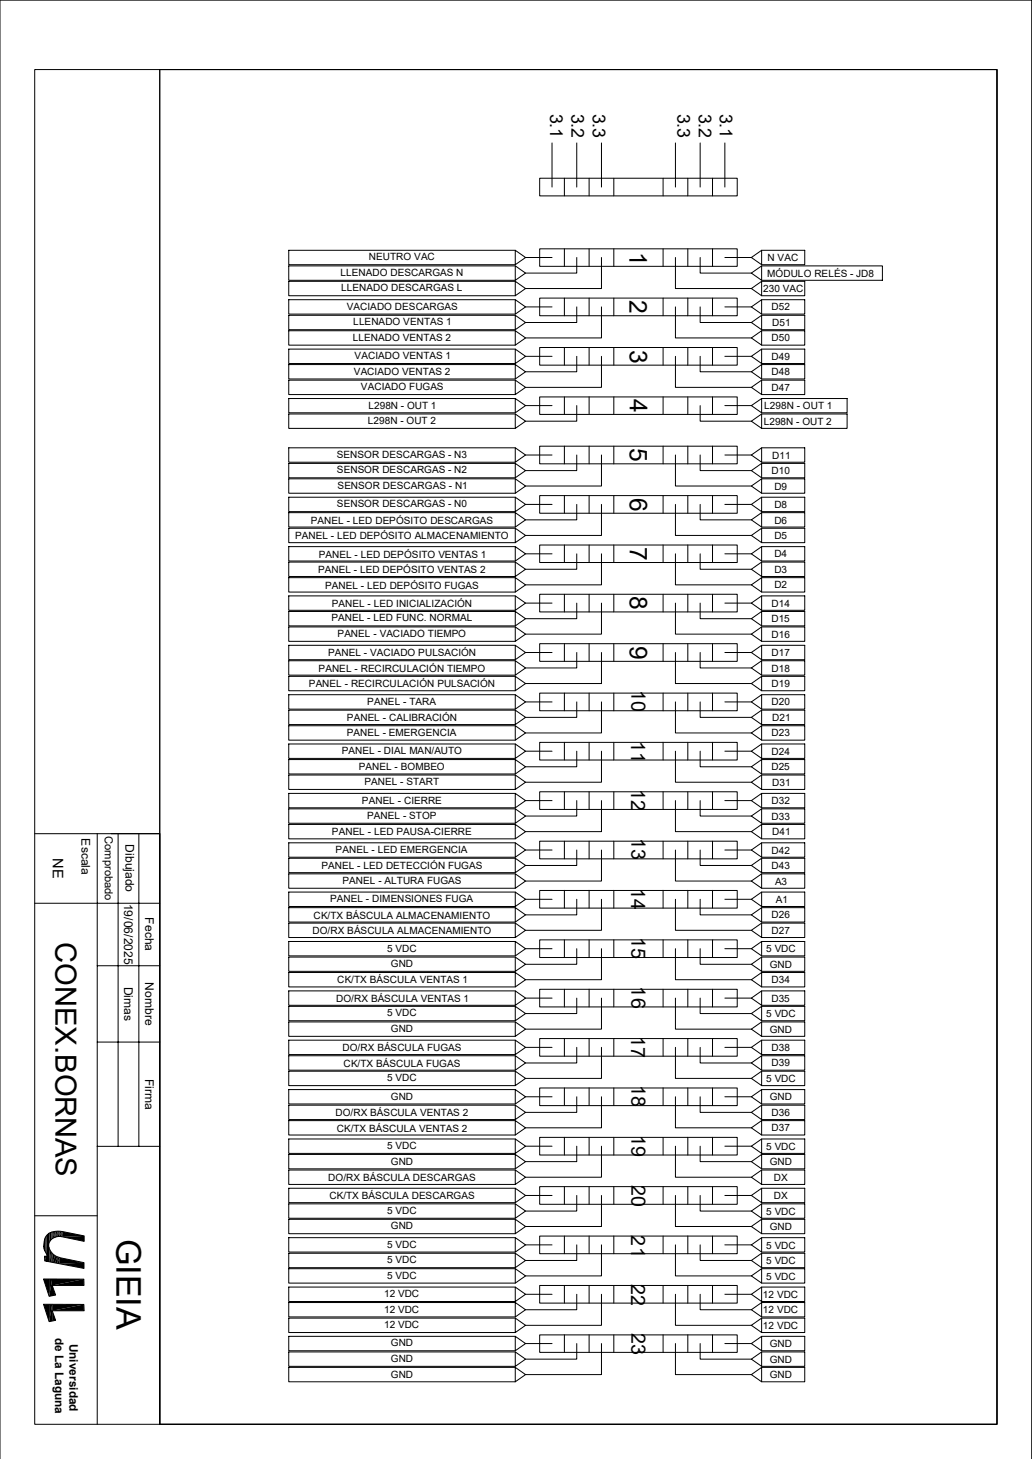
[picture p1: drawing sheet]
<svg xmlns="http://www.w3.org/2000/svg" width="297mm" height="420mm" viewBox="0 0 297 420" stroke-linecap="round" stroke-linejoin="round" font-family="sans-serif">
<g fill="none" stroke="#000" stroke-width=".29">
<path d="M10 20h276.9v390h-276.9zM46 20h240.9v390h-240.9zM155.3 51.3h56.9v5.1h-56.9zM158.9 41.1v12.7M162.4 51.3v5.1M166 41.1v12.7M169.5 51.3v5.1M173.1 41.1v12.7M176.7 51.3v5.1M190.8 51.3v5.1M194.4 41.1v12.7M198 51.3v5.1"/>
<path d="M201.5 41.1v12.7M205.1 51.3v5.1M208.6 41.1v12.7M148.3 72.1l3 2-3 2.1zM148.3 76.5l3 2.1-3 2.1zM148.3 72.1h-65.2v4.1h65.2M148.3 76.5h-65.2v4.2h65.2M151.3 74.1h7.6M155.3 71.6h56.9v5.1h-56.9zM162.4 71.6v5.1M166 74.1v4.5h-14.7M169.5 71.6v5.1"/>
<path d="M173.1 74.1v9h-21.8M176.7 71.6v5.1M190.8 71.6v5.1M194.4 74.1v9h21.8M198 71.6v5.1M201.5 74.1v4.5h14.7M205.1 71.6v5.1M208.6 74.1h7.6M216.2 74.1l3-2v4.1zM216.2 78.6l3-2.1v4.2zM219.2 72.1h12.4v4.1h-12.4M219.2 76.5h34.8v4.2h-34.8"/>
<path d="M148.3 81l3 2.1-3 2zM148.3 86.3l3 2-3 2.1zM148.3 90.8l3 2-3 2.1zM148.3 95.2l3 2.1-3 2.1zM148.3 81h-65.2v4.1h65.2M148.3 86.3h-65.2v4.1h65.2M148.3 90.8h-65.2v4.1h65.2M148.3 95.2h-65.2v4.2h65.2M151.3 88.3h7.6M155.3 85.8h56.9v5.1h-56.9zM162.4 85.8v5.1M166 88.3v4.5h-14.7"/>
<path d="M169.5 85.8v5.1M173.1 88.3v9h-21.8M176.7 85.8v5.1M190.8 85.8v5.1M194.4 88.3v9h21.8M198 85.8v5.1M201.5 88.3v4.5h14.7M205.1 85.8v5.1M208.6 88.3h7.6M216.2 83.1l3-2.1v4.1zM216.2 88.3l3-2v4.1zM216.2 92.8l3-2v4.1z"/>
<path d="M216.2 97.3l3-2.1v4.2zM219.2 86.3h12.4v4.1h-12.4M219.2 95.2h12.4v4.2h-12.4M219.2 81h12.4v4.1h-12.4M219.2 90.8h12.4v4.1h-12.4M148.3 100.5l3 2.1-3 2zM148.3 104.9l3 2.1-3 2.1zM148.3 109.4l3 2.1-3 2.1zM148.3 114.7l3 2.1-3 2zM148.3 119.2l3 2-3 2.1zM148.3 100.5h-65.2v4.1h65.2M148.3 104.9h-65.2v4.2h65.2"/>
<path d="M148.3 109.4h-65.2v4.2h65.2M148.3 114.7h-65.2v4.1h65.2M148.3 119.2h-65.2v4.1h65.2M151.3 102.6h7.6M151.3 116.8h7.6M155.3 100h56.9v5.1h-56.9zM155.3 114.3h56.9v5h-56.9zM162.4 100v5.1M162.4 114.3v5M166 102.6v4.4h-14.7M166 116.8v4.4h-14.7M169.5 100v5.1"/>
<path d="M169.5 114.3v5M173.1 102.6v8.9h-21.8M176.7 100v5.1M176.7 114.3v5M190.8 100v5.1M190.8 114.3v5M194.4 102.6v8.9h21.8M198 100v5.1M198 114.3v5M201.5 116.8v4.4h14.7M201.5 102.6v4.4h14.7M205.1 100v5.1"/>
<path d="M205.1 114.3v5M208.6 116.8h7.6M208.6 102.6h7.6M216.2 102.6l3-2.1v4.1zM216.2 107l3-2.1v4.2zM216.2 111.5l3-2.1v4.2zM216.2 116.8l3-2.1v4.1zM219.2 100.5h12.4v4.1h-12.4M219.2 104.9h12.4v4.2h-12.4M219.2 109.4h12.4v4.2h-12.4M219.2 114.7h24.6v4.1h-24.6M219.2 119.2h24.6v4.1h-24.6"/>
<path d="M148.3 128.9l3 2.1-3 2.1zM148.3 133.4l3 2.1-3 2zM148.3 137.8l3 2.1-3 2.1zM148.3 128.9h-65.2v4.2h65.2M148.3 133.4h-65.2v4.1h65.2M148.3 137.8h-65.2v4.2h65.2M151.3 131h7.6M155.3 128.4h56.9v5.1h-56.9zM162.4 128.4v5.1M166 131v4.5h-14.7M169.5 128.4v5.1M173.1 131v8.9h-21.8"/>
<path d="M176.7 128.4v5.1M190.8 128.4v5.1M194.4 131v8.9h21.8M198 128.4v5.1M201.5 131v4.5h14.7M205.1 128.4v5.1M208.6 131h7.6M216.2 121.2l3-2v4.1zM216.2 131l3-2.1v4.2zM216.2 135.5l3-2.1v4.1zM216.2 139.9l3-2.1v4.2zM219.2 128.9h12.4v4.2h-12.4"/>
<path d="M219.2 133.4h12.4v4.1h-12.4M219.2 137.8h12.4v4.2h-12.4M148.3 143.1l3 2.1-3 2.1zM148.3 147.6l3 2-3 2.1zM148.3 152.1l3 2-3 2.1zM148.3 157.4l3 2-3 2.1zM148.3 143.1h-65.2v4.2h65.2M148.3 147.6h-65.2v4.1h65.2M148.3 152.1h-65.2v4.1h65.2M148.3 157.4h-65.2v4.1h65.2M151.3 145.2h7.6M151.3 159.4h7.6"/>
<path d="M155.3 142.7h56.9v5h-56.9zM155.3 156.9h56.9v5h-56.9zM162.4 142.7v5M162.4 156.9v5M166 145.2v4.4h-14.7M166 159.4v4.5h-14.7M169.5 142.7v5M169.5 156.9v5M173.1 145.2v8.9h-21.8M173.1 159.4v9h-21.8M176.7 142.7v5M176.7 156.9v5"/>
<path d="M190.8 142.7v5M190.8 156.9v5M194.4 145.2v8.9h21.8M194.4 159.4v9h21.8M198 142.7v5M198 156.9v5M201.5 145.2v4.4h14.7M201.5 159.4v4.5h14.7M205.1 142.7v5M205.1 156.9v5M208.6 145.2h7.6M208.6 159.4h7.6"/>
<path d="M216.2 145.2l3-2.1v4.2zM216.2 149.6l3-2v4.1zM216.2 154.1l3-2v4.1zM216.2 159.4l3-2v4.1zM219.2 143.1h12.4v4.2h-12.4M219.2 147.6h12.4v4.1h-12.4M219.2 152.1h12.4v4.1h-12.4M219.2 157.4h12.4v4.1h-12.4M148.3 161.8l3 2.1-3 2zM148.3 166.3l3 2.1-3 2zM148.3 171.5l3 2.1-3 2.1zM148.3 176l3 2.1-3 2.1z"/>
<path d="M148.3 161.8h-65.2v4.1h65.2M148.3 166.3h-65.2v4.1h65.2M148.3 171.5h-65.2v4.2h65.2M148.3 176h-65.2v4.2h65.2M151.3 173.6h7.6M155.3 171.1h56.9v5h-56.9zM162.4 171.1v5M166 173.6v4.5h-14.7M169.5 171.1v5M173.1 173.6v8.9h-21.8M176.7 171.1v5M190.8 171.1v5"/>
<path d="M194.4 173.6v8.9h21.8M198 171.1v5M201.5 173.6v4.5h14.7M205.1 171.1v5M208.6 173.6h7.6M216.2 163.9l3-2.1v4.1zM216.2 168.4l3-2.1v4.1zM216.2 173.6l3-2.1v4.2zM216.2 178.1l3-2.1v4.2zM219.2 161.8h12.4v4.1h-12.4M219.2 166.3h12.4v4.1h-12.4M219.2 171.5h12.4v4.2h-12.4"/>
<path d="M219.2 176h12.4v4.2h-12.4M148.3 180.5l3 2-3 2.1zM148.3 185.8l3 2-3 2.1zM148.3 190.2l3 2.1-3 2.1zM148.3 194.7l3 2.1-3 2zM148.3 200l3 2.1-3 2zM148.3 180.5h-65.2v4.1h65.2M148.3 185.8h-65.2v4.1h65.2M148.3 190.2h-65.2v4.2h65.2M148.3 194.7h-65.2v4.1h65.2M148.3 200h-65.2v4.1h65.2M151.3 187.8h7.6"/>
<path d="M155.3 185.3h56.9v5.1h-56.9zM155.3 199.5h56.9v5.1h-56.9zM162.4 185.3v5.1M162.4 199.5v5.1M166 187.8v4.5h-14.7M169.5 185.3v5.1M169.5 199.5v5.1M173.1 187.8v9h-21.8M176.7 185.3v5.1M176.7 199.5v5.1M190.8 185.3v5.1M190.8 199.5v5.1"/>
<path d="M194.4 187.8v9h21.8M198 185.3v5.1M198 199.5v5.1M201.5 187.8v4.5h14.7M205.1 185.3v5.1M205.1 199.5v5.1M208.6 187.8h7.6M216.2 182.5l3-2v4.1zM216.2 187.8l3-2v4.1zM216.2 192.3l3-2.1v4.2zM216.2 196.8l3-2.1v4.1zM219.2 180.5h12.4v4.1h-12.4"/>
<path d="M219.2 185.8h12.4v4.1h-12.4M219.2 190.2h12.4v4.2h-12.4M219.2 194.7h12.4v4.1h-12.4M219.2 200h12.4v4.1h-12.4M148.3 204.4l3 2.1-3 2.1zM148.3 208.9l3 2.1-3 2.1zM148.3 214.2l3 2-3 2.1zM148.3 218.7l3 2-3 2.1zM148.3 204.4h-65.2v4.2h65.2M148.3 208.9h-65.2v4.2h65.2M148.3 214.2h-65.2v4.1h65.2M148.3 218.7h-65.2v4.1h65.2"/>
<path d="M151.3 202.1h7.6M151.3 216.2h7.6M155.3 213.7h56.9v5.1h-56.9zM162.4 213.7v5.1M166 202.1v4.4h-14.7M166 216.2v4.5h-14.7M169.5 213.7v5.1M173.1 202.1v8.9h-21.8M173.1 216.2v9h-21.8M176.7 213.7v5.1M190.8 213.7v5.1M194.4 202.1v8.9h21.8"/>
<path d="M194.4 216.2v9h21.8M198 213.7v5.1M201.5 202.1v4.4h14.7M201.5 216.2v4.5h14.7M205.1 213.7v5.1M208.6 202.1h7.6M208.6 216.2h7.6M216.2 202.1l3-2.1v4.1zM216.2 206.5l3-2.1v4.2zM216.2 211l3-2.1v4.2zM216.2 216.2l3-2v4.1zM219.2 204.4h12.4v4.2h-12.4"/>
<path d="M219.2 208.9h12.4v4.2h-12.4M219.2 214.2h12.4v4.1h-12.4M219.2 218.7h12.4v4.1h-12.4M10 240h18M28 240v170M32 240h14v170v-170h-18M34 240v90M40 240v90M148.3 223.1l3 2.1-3 2zM148.3 228.4l3 2.1-3 2zM148.3 232.8l3 2.1-3 2.1zM148.3 237.3l3 2.1-3 2.1z"/>
<path d="M148.3 223.1h-65.2v4.1h65.2M148.3 228.4h-65.2v4.1h65.2M148.3 232.8h-65.2v4.2h65.2M148.3 237.3h-65.2v4.2h65.2M151.3 230.5h7.6M155.3 227.9h56.9v5.1h-56.9zM162.4 227.9v5.1M166 230.5v4.4h-14.7M169.5 227.9v5.1M173.1 230.5v8.9h-21.8M176.7 227.9v5.1M190.8 227.9v5.1"/>
<path d="M194.4 230.5v8.9h21.8M198 227.9v5.1M201.5 230.5v4.4h14.7M205.1 227.9v5.1M208.6 230.5h7.6M216.2 220.7l3-2v4.1zM216.2 225.2l3-2.1v4.1zM216.2 230.5l3-2.1v4.1zM216.2 234.9l3-2.1v4.2zM216.2 239.4l3-2.1v4.2zM219.2 223.1h12.4v4.1h-12.4M219.2 228.4h12.4v4.1h-12.4"/>
<path d="M219.2 232.8h12.4v4.2h-12.4M219.2 237.3h12.4v4.2h-12.4M148.3 242.6l3 2.1-3 2.1zM148.3 247.1l3 2-3 2.1zM148.3 251.5l3 2.1-3 2.1zM148.3 256.8l3 2.1-3 2zM148.3 242.6h-65.2v4.2h65.2M148.3 247.1h-65.2v4.1h65.2M148.3 251.5h-65.2v4.2h65.2M148.3 256.8h-65.2v4.1h65.2M151.3 244.7h7.6M151.3 258.9h7.6"/>
<path d="M155.3 242.1h56.9v5.1h-56.9zM155.3 256.3h56.9v5.1h-56.9zM162.4 242.1v5.1M162.4 256.3v5.1M166 244.7v4.4h-14.7M166 258.9v4.5h-14.7M169.5 242.1v5.1M169.5 256.3v5.1M173.1 244.7v8.9h-21.8M173.1 258.9v8.9h-21.8M176.7 242.1v5.1M176.7 256.3v5.1"/>
<path d="M190.8 242.1v5.1M190.8 256.3v5.1M194.4 244.7v8.9h21.8M194.4 258.9v8.9h21.8M198 242.1v5.1M198 256.3v5.1M201.5 244.7v4.4h14.7M201.5 258.9v4.5h14.7M205.1 242.1v5.1M205.1 256.3v5.1M208.6 244.7h7.6M208.6 258.9h7.6"/>
<path d="M216.2 244.7l3-2.1v4.2zM216.2 249.1l3-2v4.1zM216.2 253.6l3-2.1v4.2zM216.2 258.9l3-2.1v4.1zM219.2 256.8h12.4v4.1h-12.4M219.2 242.6h12.4v4.2h-12.4M219.2 247.1h12.4v4.1h-12.4M219.2 251.5h12.4v4.2h-12.4M10 260h36M28 278h18M148.3 261.3l3 2.1-3 2zM148.3 265.7l3 2.1-3 2.1z"/>
<path d="M148.3 271l3 2.1-3 2.1zM148.3 275.5l3 2.1-3 2zM148.3 280l3 2-3 2.1zM148.3 261.3h-65.2v4.1h65.2M148.3 265.7h-65.2v4.2h65.2M148.3 271h-65.2v4.2h65.2M148.3 275.5h-65.2v4.1h65.2M148.3 280h-65.2v4.1h65.2M151.3 273.1h7.6M155.3 270.6h56.9v5h-56.9zM162.4 270.6v5M166 273.1v4.5h-14.7"/>
<path d="M169.5 270.6v5M173.1 273.1v8.9h-21.8M176.7 270.6v5M190.8 270.6v5M194.4 273.1v8.9h21.8M198 270.6v5M201.5 273.1v4.5h14.7M205.1 270.6v5M208.6 273.1h7.6M216.2 263.4l3-2.1v4.1zM216.2 267.8l3-2.1v4.2zM216.2 273.1l3-2.1v4.2z"/>
<path d="M216.2 277.6l3-2.1v4.1zM219.2 265.7h12.4v4.2h-12.4M219.2 271h12.4v4.2h-12.4M219.2 275.5h12.4v4.1h-12.4M219.2 280h12.4v4.1h-12.4M219.2 261.3h12.4v4.1h-12.4M28 300h18M148.3 285.2l3 2.1-3 2.1zM148.3 289.7l3 2.1-3 2zM148.3 299.4l3 2.1-3 2.1zM148.3 294.2l3 2-3 2.1zM148.3 285.2h-65.2v4.2h65.2"/>
<path d="M148.3 289.7h-65.2v4.1h65.2M148.3 299.4h-65.2v4.2h65.2M148.3 294.2h-65.2v4.1h65.2M151.3 287.3h7.6M155.3 284.8h56.9v5.1h-56.9zM155.3 299h56.9v5h-56.9zM162.4 284.8v5.1M162.4 299v5M166 287.3v4.5h-14.7M169.5 284.8v5.1M169.5 299v5M173.1 287.3v8.9h-21.8"/>
<path d="M176.7 284.8v5.1M176.7 299v5M190.8 284.8v5.1M190.8 299v5M194.4 287.3v8.9h21.8M198 284.8v5.1M198 299v5M201.5 287.3v4.5h14.7M205.1 284.8v5.1M205.1 299v5M208.6 287.3h7.6M216.2 282l3-2v4.1z"/>
<path d="M216.2 287.3l3-2.1v4.2zM216.2 291.8l3-2.1v4.1zM216.2 296.2l3-2v4.1zM219.2 299.4h12.4v4.2h-12.4M219.2 289.7h12.4v4.1h-12.4M219.2 294.2h12.4v4.1h-12.4M219.2 285.2h12.4v4.2h-12.4M148.3 303.9l3 2.1-3 2.1zM148.3 308.4l3 2-3 2.1zM148.3 313.6l3 2.1-3 2.1zM148.3 318.1l3 2.1-3 2.1zM148.3 303.9h-65.2v4.2h65.2"/>
<path d="M148.3 308.4h-65.2v4.1h65.2M148.3 313.6h-65.2v4.2h65.2M148.3 318.1h-65.2v4.2h65.2M151.3 301.5h7.6M151.3 315.7h7.6M155.3 313.2h56.9v5.1h-56.9zM162.4 313.2v5.1M166 301.5v4.5h-14.7M166 315.7v4.5h-14.7M169.5 313.2v5.1M173.1 301.5v8.9h-21.8M173.1 315.7v9h-21.8"/>
<path d="M176.7 313.2v5.1M190.8 313.2v5.1M194.4 301.5v8.9h21.8M194.4 315.7v9h21.8M198 313.2v5.1M201.5 301.5v4.5h14.7M201.5 315.7v4.5h14.7M205.1 313.2v5.1M208.6 301.5h7.6M208.6 315.7h7.6M216.2 301.5l3-2.1v4.2zM216.2 306l3-2.1v4.2z"/>
<path d="M216.2 310.4l3-2v4.1zM216.2 315.7l3-2.1v4.2zM219.2 303.9h12.4v4.2h-12.4M219.2 308.4h12.4v4.1h-12.4M219.2 313.6h12.4v4.2h-12.4M219.2 318.1h12.4v4.2h-12.4M28 330h18M148.3 322.6l3 2.1-3 2zM148.3 327.9l3 2-3 2.1zM148.3 332.3l3 2.1-3 2.1zM148.3 336.8l3 2.1-3 2.1zM148.3 322.6h-65.2v4.1h65.2"/>
<path d="M148.3 327.9h-65.2v4.1h65.2M148.3 332.3h-65.2v4.2h65.2M148.3 336.8h-65.2v4.2h65.2M151.3 329.9h7.6M155.3 327.4h56.9v5.1h-56.9zM162.4 327.4v5.1M166 329.9v4.5h-14.7M169.5 327.4v5.1M173.1 329.9v9h-21.8M176.7 327.4v5.1M190.8 327.4v5.1M194.4 329.9v9h21.8"/>
<path d="M198 327.4v5.1M201.5 329.9v4.5h14.7M205.1 327.4v5.1M208.6 329.9h7.6M216.2 320.2l3-2.1v4.2zM216.2 324.7l3-2.1v4.1zM216.2 329.9l3-2v4.1zM216.2 334.4l3-2.1v4.2zM216.2 338.9l3-2.1v4.2zM219.2 322.6h12.4v4.1h-12.4M219.2 327.9h12.4v4.1h-12.4M219.2 332.3h12.4v4.2h-12.4"/>
<path d="M219.2 336.8h12.4v4.2h-12.4M10 350h18M12.7 357.1v2.7M12.7 357.2a4.5 4.5 0 0 0 .8 4.1M12.8 356.7v3.3M12.9 356.2v4.2M13.2 355.8v5.1M13.4 355.5v5.8M13.5 355.4v6M13.6 355.4v7.7M14 355v8.2M14 358.7v4.5"/>
<path d="M14 355v3.2M14.1 354.9v3M14.2 359.1v4.1M14.3 354.8v2.7M14.4 354.8l.1 2.3a3.1 3.1 0 0 0 1.6 4.5l1.1 .4M14.8 354.6v2.2M14.9 354.7a2.95 2.95 0 0 0-2.1 2.5M14.9 354.7l2.6-.2 6.7 1.3v1.5l-6.5-1.3a3.2 3.2 0 0 0-3.2 1.2M15 354.6v2.1M148.3 342.1l3 2-3 2.1zM148.3 346.5l3 2.1-3 2.1zM148.3 351l3 2.1-3 2z"/>
<path d="M148.3 356.3l3 2.1-3 2zM148.3 342.1h-65.2v4.1h65.2M148.3 346.5h-65.2v4.2h65.2M148.3 351h-65.2v4.1h65.2M148.3 356.3h-65.2v4.1h65.2M151.3 344.1h7.6M151.3 358.4h7.6M155.3 341.6h56.9v5.1h-56.9zM155.3 355.8h56.9v5.1h-56.9zM162.4 341.6v5.1M162.4 355.8v5.1M166 344.1v4.5h-14.7"/>
<path d="M166 358.4v4.4h-14.7M169.5 341.6v5.1M169.5 355.8v5.1M173.1 344.1v9h-21.8M173.1 358.4v8.9h-21.8M176.7 341.6v5.1M176.7 355.8v5.1M190.8 341.6v5.1M190.8 355.8v5.1M194.4 344.1v9h21.8M194.4 358.4v8.9h21.8M198 341.6v5.1"/>
<path d="M198 355.8v5.1M201.5 344.1v4.5h14.7M201.5 358.4v4.4h14.7M205.1 341.6v5.1M205.1 355.8v5.1M208.6 344.1h7.6M208.6 358.4h7.6M216.2 344.1l3-2v4.1zM216.2 348.6l3-2.1v4.2zM216.2 353.1l3-2.1v4.1zM216.2 358.4l3-2.1v4.1zM219.2 342.1h12.4v4.1h-12.4"/>
<path d="M219.2 346.5h12.4v4.2h-12.4M219.2 351h12.4v4.1h-12.4M219.2 356.3h12.4v4.1h-12.4M12.5 368.2h11.6l.1 1.8h-9.2l1 2.8-1.9 .4zM12.5 375.5h11.6l.1 1.8h-9.2l1 2.8-1.9 .3zM13.5 361.3l-.1 .3h-.6l.1 1.4 11.3 2.1v-1.6l-7-1.5M15 370v3M148.3 360.8l3 2-3 2.1zM148.3 365.2l3 2.1-3 2.1zM148.3 370.5l3 2.1-3 2zM148.3 374.9l3 2.1-3 2.1zM148.3 379.4l3 2.1-3 2.1z"/>
<path d="M148.3 360.8h-65.2v4.1h65.2M148.3 365.2h-65.2v4.2h65.2M148.3 370.5h-65.2v4.1h65.2M148.3 374.9h-65.2v4.2h65.2M148.3 379.4h-65.2v4.2h65.2M151.3 372.6h7.6M155.3 370h56.9v5.1h-56.9zM162.4 370v5.1M166 372.6v4.4h-14.7M169.5 370v5.1M173.1 372.6v8.9h-21.8M176.7 370v5.1"/>
<path d="M190.8 370v5.1M194.4 372.6v8.9h21.8M198 370v5.1M201.5 372.6v4.4h14.7M205.1 370v5.1M208.6 372.6h7.6M216.2 362.8l3-2v4.1zM216.2 367.3l3-2.1v4.2zM216.2 372.6l3-2.1v4.1zM216.2 377l3-2.1v4.2zM219.2 360.8h12.4v4.1h-12.4M219.2 365.2h12.4v4.2h-12.4"/>
<path d="M219.2 370.5h12.4v4.1h-12.4M219.2 374.9h12.4v4.2h-12.4M219.2 379.4h12.4v4.2h-12.4M148.3 384.7l3 2.1-3 2zM148.3 389.2l3 2-3 2.1zM148.3 393.6l3 2.1-3 2.1zM148.3 384.7h-65.2v4.1h65.2M148.3 389.2h-65.2v4.1h65.2M148.3 393.6h-65.2v4.2h65.2M151.3 386.8h7.6M155.3 384.3h56.9v5h-56.9zM162.4 384.3v5"/>
<path d="M166 386.8v4.4h-14.7M169.5 384.3v5M173.1 386.8v8.9h-21.8M176.7 384.3v5M190.8 384.3v5M194.4 386.8v8.9h21.8M198 384.3v5M201.5 386.8v4.4h14.7M205.1 384.3v5M208.6 386.8h7.6M216.2 381.5l3-2.1v4.2zM216.2 386.8l3-2.1v4.1z"/>
<path d="M216.2 391.2l3-2v4.1zM216.2 395.7l3-2.1v4.2zM219.2 384.7h12.4v4.1h-12.4M219.2 389.2h12.4v4.1h-12.4M219.2 393.6h12.4v4.2h-12.4M0 419.9v-419.9h296.9v419.9"/>
</g>
<g fill="#000">
<path d="M12.6 358.7v.5zM12.7 357.9l-.1 1.3zM12.7 357.9v1.7zM15.2 354.6l.4-.1-.4 2zM15.6 354.5v1.7l-.4 .3zM15.6 354.5h.4l-.4 1.7zM16 354.5v1.6l-.4 .1zM16 354.5v1.6zM16 354.5l.6-.1-.6 1.7zM16.6 354.4v1.6l-.6 .1zM16.6 354.4h.4l-.4 1.6zM17 354.4v1.6h-.4z"/>
<path d="M17 354.4v1.6zM17.1 354.4l-.1 1.6zM17.1 354.4l.6 .1-.6 1.4zM17.7 354.5v1.5l-.6-.1zM17.7 354.5h.4l-.4 1.5zM18.1 354.5v1.6l-.4-.1zM18.1 354.5l6.1 1.3-6.1 .3zM18.1 356.1l6.1-.3v1.5zM12.5 375.5l.1 .1zM12.8 361.6v.5zM12.9 361.6v1.4zM12.9 361.6l.4 .1-.4 1.3z"/>
<path d="M13.3 361.7v1.4l-.4-.1zM13.3 361.7v1.4zM13.4 361.7l-.1 1.4zM13.4 361.7v1.4zM13.5 361.6l-.1 1.5zM13.5 361.6v1.5zM13.5 361.4v1.7zM13.5 361.5v1.6zM12.6 375.5h1.5l-1.5 .1zM12.6 375.6l1.5-.1v4.9zM12.5 368.2h1.6zM12.5 368.2h1.6v5z"/>
<path d="M15 368.2v1.8zM14.1 375.5h.9l-.9 4.9zM15 375.5v4.8l-.9 .1zM14.1 368.2h.9l-.9 5zM15 368.2v4.8l-.9 .2zM14.7 360.4l.5 .6-.5 2.3zM15.2 361v2.4l-.5-.1zM15.2 361l.6 .5-.6 1.9zM15.8 361.5v2l-.6-.1zM15 370.1l1 2.6-1 .3zM15 373l1-.3v.1zM16 372.7v.1z"/>
<path d="M15.8 361.5l.7 .3-.7 1.7zM16.5 361.8v1.8l-.7-.1zM16.5 361.8l.7 .2-.7 1.6zM17.2 362v1.8l-.7-.2zM15 375.5h9.1l-9.1 1.8zM15 377.3l9.1-1.8v1.8zM15 368.2h9.1l-9.1 1.8zM15 370l9.1-1.8v1.8zM24.1 375.5v1.8zM24.2 377.1l-.1 .2zM24.1 368.2v1.8zM17.2 362l7 1.5-7 .3z"/>
<path d="M17.2 363.8l7-.3v1.6zM24.2 377.1v.2zM15 377.3l1 2.8-1 .2zM15 380.3l1-.2z"/>
</g>
<path d="M13.8 355.1v8.1M14.6 354.7v2.4" fill="none" stroke="#000" stroke-width=".34"/>
<path d="M14.5 359.8v3.5" fill="none" stroke="#000" stroke-width=".42"/>
<text font-size="9.8" x="33.5" y="356.7" transform="rotate(90 33.5 356.7)">GIEIA</text>
<text font-size="8.4" x="16" y="271.2" transform="rotate(90 16 271.2)">CONEX.BORNAS</text>
<g font-size="7.1">
<text x="181.2" y="72.4" transform="rotate(90 181.2 72.4)">1</text>
<text x="181.2" y="86.5" transform="rotate(90 181.2 86.5)">2</text>
<text x="181.2" y="100.6" transform="rotate(90 181.2 100.6)">3</text>
<text x="181.2" y="114.9" transform="rotate(90 181.2 114.9)">4</text>
<text x="181.3" y="129" transform="rotate(90 181.3 129)">5</text>
<text x="181.2" y="143.3" transform="rotate(90 181.2 143.3)">6</text>
<text x="181.2" y="157.4" transform="rotate(90 181.2 157.4)">7</text>
<text x="181.2" y="171.7" transform="rotate(90 181.2 171.7)">8</text>
<text x="181.2" y="185.9" transform="rotate(90 181.2 185.9)">9</text>
</g>
<g font-size="5.7">
<text x="181.7" y="198.7" transform="rotate(90 181.7 198.7)">10</text>
<text x="181.7" y="213.3" transform="rotate(90 181.7 213.3)">11</text>
<text x="181.7" y="227.2" transform="rotate(90 181.7 227.2)">12</text>
<text x="181.7" y="241.3" transform="rotate(90 181.7 241.3)">13</text>
<text x="181.7" y="255.6" transform="rotate(90 181.7 255.6)">14</text>
<text x="181.7" y="269.7" transform="rotate(90 181.7 269.7)">15</text>
<text x="181.7" y="284" transform="rotate(90 181.7 284)">16</text>
<text x="181.7" y="298.2" transform="rotate(90 181.7 298.2)">17</text>
<text x="181.7" y="312.4" transform="rotate(90 181.7 312.4)">18</text>
<text x="181.7" y="326.6" transform="rotate(90 181.7 326.6)">19</text>
<text x="181.7" y="341" transform="rotate(90 181.7 341)">20</text>
<text x="181.7" y="355.6" transform="rotate(90 181.7 355.6)">21</text>
<text x="181.7" y="369.5" transform="rotate(90 181.7 369.5)">22</text>
<text x="181.7" y="383.7" transform="rotate(90 181.7 383.7)">23</text>
</g>
<g font-size="5.1">
<text x="158.4" y="32.7" transform="rotate(90 158.4 32.7)">3.1</text>
<text x="164.5" y="32.7" transform="rotate(90 164.5 32.7)">3.2</text>
<text x="170.6" y="32.7" transform="rotate(90 170.6 32.7)">3.3</text>
<text x="194.9" y="32.7" transform="rotate(90 194.9 32.7)">3.3</text>
<text x="201.1" y="32.7" transform="rotate(90 201.1 32.7)">3.2</text>
<text x="207.2" y="32.7" transform="rotate(90 207.2 32.7)">3.1</text>
</g>
<text font-size="4.2" x="15.2" y="247.1" transform="rotate(90 15.2 247.1)">NE</text>
<g font-size="3.5">
<text x="23.5" y="241.3" transform="rotate(90 23.5 241.3)">Escala</text>
<text x="36.1" y="243" transform="rotate(90 36.1 243)">Dibujado</text>
<text x="35.7" y="260.1" transform="rotate(90 35.7 260.1)">19/06/2025</text>
<text x="41.7" y="264.1" transform="rotate(90 41.7 264.1)">Fecha</text>
<text x="35.7" y="284" transform="rotate(90 35.7 284)">Dimas</text>
<text x="41.7" y="282.7" transform="rotate(90 41.7 282.7)">Nombre</text>
<text x="41.7" y="310.5" transform="rotate(90 41.7 310.5)">Firma</text>
</g>
<g font-size="3.4">
<text x="15.9" y="385.1" transform="rotate(90 15.9 385.1)">de La Laguna</text>
<text x="20" y="386.8" transform="rotate(90 20 386.8)">Universidad</text>
</g>
<text font-size="3.2" x="30.1" y="240.7" transform="rotate(90 30.1 240.7)">Comprobado</text>
<g font-size="2.9">
<text x="106.2" y="75">NEUTRO VAC</text>
<text x="220.9" y="75.2">N VAC</text>
<text x="98" y="79.5">LLENADO DESCARGAS N</text>
<text x="98.2" y="83.9">LLENADO DESCARGAS L</text>
<text x="220.8" y="79.7">MÓDULO RELÉS - JD8</text>
<text x="99.8" y="89.2">VACIADO DESCARGAS</text>
<text x="219.7" y="84.1">230 VAC</text>
<text x="222.1" y="89.4">D52</text>
<text x="101.7" y="93.6">LLENADO VENTAS 1</text>
<text x="222.2" y="93.9">D51</text>
<text x="101.5" y="98.1">LLENADO VENTAS 2</text>
<text x="222.1" y="98.3">D50</text>
<text x="101.9" y="107.9">VACIADO VENTAS 2</text>
<text x="102.1" y="103.4">VACIADO VENTAS 1</text>
<text x="222.1" y="103.6">D49</text>
<text x="103.9" y="112.4">VACIADO FUGAS</text>
<text x="222.1" y="108">D48</text>
<text x="222.1" y="112.5">D47</text>
<text x="106" y="117.6">L298N - OUT 1</text>
<text x="220" y="117.8">L298N - OUT 1</text>
<text x="105.9" y="122.1">L298N - OUT 2</text>
<text x="219.8" y="122.3">L298N - OUT 2</text>
<text x="96.9" y="131.8">SENSOR DESCARGAS - N3</text>
<text x="97" y="136.3">SENSOR DESCARGAS - N2</text>
<text x="222.1" y="136.5">D10</text>
<text x="222.2" y="132">D11</text>
<text x="97.2" y="140.8">SENSOR DESCARGAS - N1</text>
<text x="222.9" y="140.9">D9</text>
<text x="97" y="146">SENSOR DESCARGAS - N0</text>
<text x="222.9" y="146.2">D8</text>
<text x="84.9" y="155.2">PANEL - LED DEPÓSITO ALMACENAMIENTO</text>
<text x="89.5" y="150.7">PANEL - LED DEPÓSITO DESCARGAS</text>
<text x="222.9" y="150.7">D6</text>
<text x="222.9" y="155.2">D5</text>
<text x="91.7" y="160.5">PANEL - LED DEPÓSITO VENTAS 1</text>
<text x="222.9" y="160.4">D4</text>
<text x="91.5" y="164.9">PANEL - LED DEPÓSITO VENTAS 2</text>
<text x="222.9" y="164.9">D3</text>
<text x="93.6" y="169.4">PANEL - LED DEPÓSITO FUGAS</text>
<text x="222.9" y="169.4">D2</text>
<text x="95.4" y="178.9">PANEL - LED FUNC. NORMAL</text>
<text x="95.5" y="174.7">PANEL - LED INICIALIZACIÓN</text>
<text x="222" y="179.1">D15</text>
<text x="222.1" y="174.7">D14</text>
<text x="97.2" y="183.4">PANEL - VACIADO TIEMPO</text>
<text x="222.1" y="183.6">D16</text>
<text x="94.4" y="188.9">PANEL - VACIADO PULSACIÓN</text>
<text x="222.1" y="188.8">D17</text>
<text x="88.9" y="197.8">PANEL - RECIRCULACIÓN PULSACIÓN</text>
<text x="91.7" y="193.4">PANEL - RECIRCULACIÓN TIEMPO</text>
<text x="222.1" y="193.3">D18</text>
<text x="222.1" y="197.8">D19</text>
<text x="105.7" y="202.9">PANEL - TARA</text>
<text x="222.1" y="203.1">D20</text>
<text x="99.9" y="207.6">PANEL - CALIBRACIÓN</text>
<text x="222.2" y="207.6">D21</text>
<text x="99.8" y="211.8">PANEL - EMERGENCIA</text>
<text x="222.1" y="212">D23</text>
<text x="98.4" y="217.1">PANEL - DIAL MAN/AUTO</text>
<text x="103.3" y="221.5">PANEL - BOMBEO</text>
<text x="222" y="221.7">D25</text>
<text x="222.1" y="217.3">D24</text>
<text x="104.9" y="226">PANEL - START</text>
<text x="222.2" y="226.2">D31</text>
<text x="104.2" y="231.3">PANEL - CIERRE</text>
<text x="222.1" y="231.5">D32</text>
<text x="105.7" y="235.8">PANEL - STOP</text>
<text x="222.1" y="236">D33</text>
<text x="95.5" y="240.2">PANEL - LED PAUSA-CIERRE</text>
<text x="96.6" y="245.5">PANEL - LED EMERGENCIA</text>
<text x="222.1" y="245.7">D42</text>
<text x="222.2" y="240.5">D41</text>
<text x="92.5" y="250.2">PANEL - LED DETECCIÓN FUGAS</text>
<text x="222.1" y="250.1">D43</text>
<text x="98.6" y="254.4">PANEL - ALTURA FUGAS</text>
<text x="223.1" y="254.6">A3</text>
<text x="95" y="259.7">PANEL - DIMENSIONES FUGA</text>
<text x="223.3" y="259.9">A1</text>
<text x="89.9" y="268.9">DO/RX BÁSCULA ALMACENAMIENTO</text>
<text x="90.3" y="264.4">CK/TX BÁSCULA ALMACENAMIENTO</text>
<text x="222.1" y="264.4">D26</text>
<text x="222.1" y="268.9">D27</text>
<text x="111.4" y="273.9">5 VDC</text>
<text x="220.5" y="274.1">5 VDC</text>
<text x="112.5" y="278.4">GND</text>
<text x="221.5" y="278.6">GND</text>
<text x="97.1" y="283.1">CK/TX BÁSCULA VENTAS 1</text>
<text x="222.1" y="283">D34</text>
<text x="96.7" y="288.4">DO/RX BÁSCULA VENTAS 1</text>
<text x="111.4" y="292.6">5 VDC</text>
<text x="220.5" y="292.8">5 VDC</text>
<text x="222" y="288.3">D35</text>
<text x="112.5" y="297.1">GND</text>
<text x="221.5" y="297.3">GND</text>
<text x="98.6" y="302.6">DO/RX BÁSCULA FUGAS</text>
<text x="222.1" y="302.6">D38</text>
<text x="98.9" y="307">CK/TX BÁSCULA FUGAS</text>
<text x="111.4" y="311.3">5 VDC</text>
<text x="220.5" y="311.5">5 VDC</text>
<text x="222.1" y="307">D39</text>
<text x="112.5" y="316.6">GND</text>
<text x="221.5" y="316.8">GND</text>
<text x="96.5" y="321.3">DO/RX BÁSCULA VENTAS 2</text>
<text x="222.1" y="321.2">D36</text>
<text x="96.9" y="325.8">CK/TX BÁSCULA VENTAS 2</text>
<text x="222.1" y="325.7">D37</text>
<text x="111.4" y="330.7">5 VDC</text>
<text x="112.5" y="335.2">GND</text>
<text x="220.5" y="331">5 VDC</text>
<text x="221.5" y="335.4">GND</text>
<text x="94.4" y="339.9">DO/RX BÁSCULA DESCARGAS</text>
<text x="222.7" y="339.9">DX</text>
<text x="94.8" y="345.2">CK/TX BÁSCULA DESCARGAS</text>
<text x="222.7" y="345.2">DX</text>
<text x="111.4" y="349.5">5 VDC</text>
<text x="112.5" y="353.9">GND</text>
<text x="220.5" y="349.6">5 VDC</text>
<text x="111.4" y="359.2">5 VDC</text>
<text x="220.5" y="359.4">5 VDC</text>
<text x="221.5" y="354.1">GND</text>
<text x="111.4" y="363.6">5 VDC</text>
<text x="220.5" y="363.9">5 VDC</text>
<text x="111.4" y="368.1">5 VDC</text>
<text x="220.5" y="368.3">5 VDC</text>
<text x="110.5" y="373.4">12 VDC</text>
<text x="110.5" y="377.9">12 VDC</text>
<text x="219.6" y="373.6">12 VDC</text>
<text x="110.5" y="382.3">12 VDC</text>
<text x="219.6" y="378.1">12 VDC</text>
<text x="219.6" y="382.5">12 VDC</text>
<text x="112.5" y="387.6">GND</text>
<text x="221.5" y="387.8">GND</text>
<text x="112.5" y="392.1">GND</text>
<text x="221.5" y="392.3">GND</text>
<text x="112.5" y="396.5">GND</text>
<text x="221.5" y="396.7">GND</text>
</g>
</svg>
